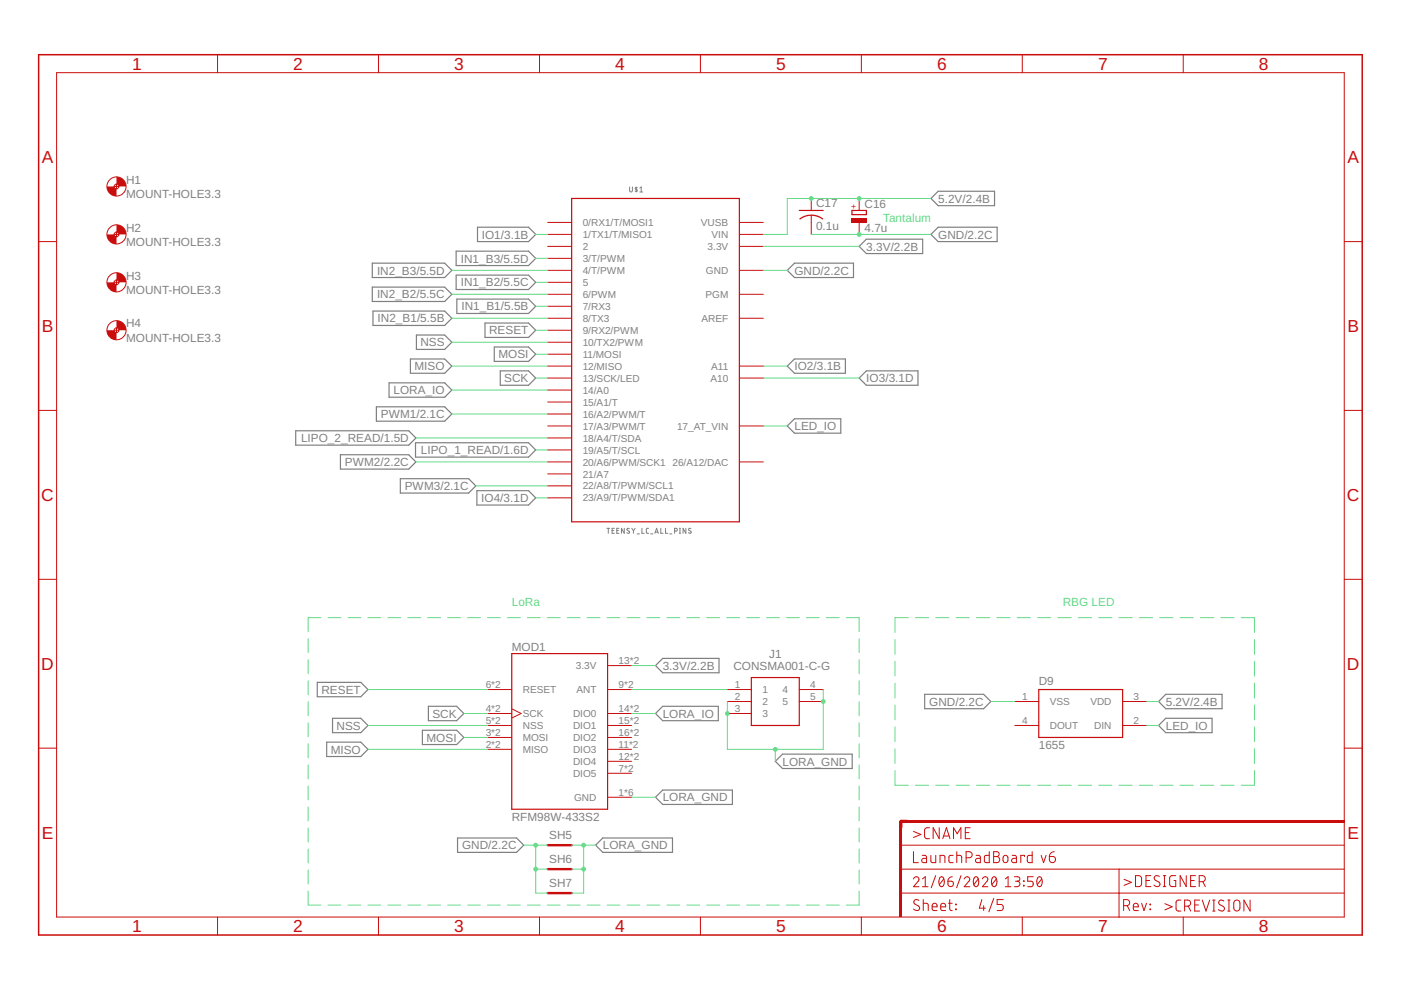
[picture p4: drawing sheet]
<svg xmlns="http://www.w3.org/2000/svg" width="297mm" height="210mm" viewBox="0 0 297 210" stroke-linecap="round" stroke-linejoin="round" font-family="sans-serif">
<g fill="none" stroke="#808080" stroke-width=".21">
<path d="M133.5 39.6v.9l.2 .2 .3-.2 .1-.9M134.9 39.6v1.1M135.1 39.8h-.4v.2l.4 .4-.1 .2-.3-.1M135.7 39.9l.3-.3v1.1M135.7 40.7h.5M128.7 112h.6M129 112v1.1M129.8 112.5h.3M130.3 112h-.5v1.1h.5M130.8 112.5h.3M131.2 112h-.4v1.1h.4M132.4 112v1.1l-.6-1.1v1.1"/>
<path d="M133.4 112.1l-.3-.1-.2 .2 .5 .4a.29 .29 0 0 1-.1 .5 .29 .29 0 0 1-.4-.2M133.9 112l.4 .5M134.3 112.5v.6M134.7 112l-.4 .5M135.1 113.2h.5M136.1 112v1.1h.5M137.5 112h-.3l-.2 .2 .1 .8 .4 .1M137.9 113.2h.5M138.9 113.1l.3-1.1 .4 1.1M138.9 112.8h.6M140.1 112v1.1h.5M141.1 112v1.1h.5"/>
<path d="M142 113.2h.5M143 112.6l.6-.1v-.4l-.6-.1v1.1M144 112h.3M144 113.1h.3M144.2 112v1.1M145.4 112v1.1l-.6-1.1v1.1M146.5 112.1l-.4-.1-.1 .2 .4 .4a.29 .29 0 0 1 0 .5 .29 .29 0 0 1-.4-.2"/>
</g>
<g fill="none" stroke="#808080" stroke-width=".25">
<path d="M78.9 55.8h15.4l1.5 1.5-1.5 1.5h-15.4zM96.7 53.3h15.4l1.5 1.5-1.5 1.5h-15.4zM96.7 58.3h15.4l1.5 1.6-1.5 1.5h-15.4zM101.2 48.2h10.9l1.5 1.5-1.5 1.5h-10.9zM166.9 57.3l1.5-1.5h12.6v3h-12.6zM182.2 52.2l1.5-1.5h11.9v3.1h-11.9zM197.4 42.1l1.5-1.5h12v3h-12zM197.4 49.7l1.5-1.5h12.5v3h-12.5zM78.9 60.9h15.4l1.5 1.5-1.5 1.5h-15.4zM79.1 66h15.2l1.5 1.5-1.5 1.5h-15.2zM87 76.1h7.3l1.5 1.5-1.5 1.5h-7.3zM88.3 71h6l1.5 1.6-1.5 1.5h-6z"/>
<path d="M96.9 63.4h15.2l1.5 1.5-1.5 1.6h-15.2zM102.8 68.5h9.3l1.5 1.5-1.5 1.5h-9.3zM104.8 73.6h7.3l1.5 1.5-1.5 1.5h-7.3zM106.1 78.6h6l1.5 1.6-1.5 1.5h-6zM166.9 77.6l1.5-1.5h10.8v3h-10.8zM62.7 91.3h24l1.5 1.6-1.5 1.5h-24zM72.2 96.4h14.5l1.5 1.5-1.5 1.6h-14.5zM79.8 86.3h14.5l1.5 1.5-1.5 1.5h-14.5zM82.5 81.2h11.8l1.5 1.5-1.5 1.5h-11.8zM88.1 93.9h24l1.5 1.5-1.5 1.5h-24zM166.9 90.3l1.5-1.5h9.9v3h-9.9zM182.2 80.2l1.5-1.6h10.9v3.1h-10.9z"/>
<path d="M84.9 101.5h14.5l1.5 1.5-1.5 1.5h-14.5zM101.1 104h11l1.5 1.6-1.5 1.5h-11zM67.3 144.7h9.2l1.5 1.5-1.5 1.5h-9.2zM69.3 157.4h7.2l1.5 1.5-1.5 1.5h-7.2zM70.5 152.3h6l1.5 1.5-1.5 1.5h-6zM89.6 154.8h7.2l1.5 1.6-1.5 1.5h-7.2zM90.8 149.8h6l1.5 1.5-1.5 1.5h-6zM139 151.3l1.5-1.5h11.8v3h-11.8zM139 141.1l1.5-1.5h11.9v3h-11.9zM196 147.2h12.6l1.5 1.5-1.5 1.6h-12.6zM245.6 148.7l1.6-1.5h11.9v3.1h-11.9zM245.6 153.8l1.6-1.5h9.8v3h-9.8z"/>
<path d="M97 177.7h12.5l1.5 1.5-1.5 1.5h-12.5zM126.3 179.2l1.5-1.5h14.8v3h-14.8zM139 169l1.5-1.5h14.8v3.1h-14.8zM164.4 161.4l1.5-1.5h14.8v3h-14.8z"/>
</g>
<g fill="#c90d0c">
<path d="M190.7 174.1h.6v20.3h-.6z" fill-rule="evenodd"/>
<path d="M191 173.8h94v.6h-94z" fill-rule="evenodd"/>
</g>
<g fill="#c90d0c">
<path d="M190.7 174.1h.6v20.3h-.6zM190.7 174.1v20.3h.6v-20.3z"/>
<path d="M191 173.8h94v.6h-94zM191 173.8v.6h94v-.6z"/>
</g>
<g fill="none" stroke="#c90d0c" stroke-width=".21">
<path d="M12 15.4h273v179h-273zM46.1 11.6v3.8M80.2 11.6v3.8M114.4 11.6v3.8M148.5 11.6v3.8M182.6 11.6v3.8M216.7 11.6v3.8M250.9 11.6v3.8M8.2 51.2h3.8M116.1 59.9h5.1M116.1 57.3h5.1M116.1 54.8h5.1"/>
<path d="M116.1 52.2h5.1M116.1 49.7h5.1M116.1 47.2h5.1M156.8 57.3h5M156.8 52.2h5M156.8 49.7h5M156.8 47.2h5M285 51.2h3.8M116.1 77.6h5.1M116.1 75.1h5.1M116.1 72.6h5.1M116.1 70h5.1"/>
<path d="M116.1 67.5h5.1M116.1 64.9h5.1M116.1 62.4h5.1M156.8 77.6h5M156.8 67.5h5M156.8 62.4h5M8.2 87h3.8M116.1 97.9h5.1M116.1 95.4h5.1M116.1 92.9h5.1M116.1 90.3h5.1M116.1 87.8h5.1"/>
<path d="M116.1 85.2h5.1M116.1 82.7h5.1M116.1 80.2h5.1M156.8 97.9h5M156.8 90.3h5M156.8 80.2h5M285 87h3.8M116.1 105.6h5.1M116.1 103h5.1M116.1 100.5h5.1M8.2 122.8h3.8M285 122.8h3.8"/>
<path d="M8.2 158.6h3.8M103.4 158.9h5.1M103.4 156.4h5.1M103.4 151.3h5.1M103.4 153.8h5.1M103.4 146.2h5.1M108.5 150.3l2 1-2 1M128.8 158.9h5.1M128.8 156.4h5.1M128.8 151.3h5.1M128.8 153.8h5.1M128.8 146.2h5.1"/>
<path d="M128.8 141.1h5.1M285 158.6h3.8M128.8 169h5.1M128.8 164h5.1M128.8 161.4h5.1M191 179.2h94M193.7 176.3l1.5 .6-1.5 .7M197.1 175.5h-.7l-.4 .5 .1 1.6 .3 .2h.7M199.1 175.5v2.3l-1.3-2.3v2.3M199.9 177.8l.8-2.3 .7 2.3M200.1 177.2h1.1M202.2 177.8v-2.3l.7 1.3 .8-1.3v2.3"/>
<path d="M204.7 176.5h.7M205.7 175.5h-1v2.3h1M46.1 194.4v3.8M80.2 194.4v3.8M114.4 194.4v3.8M148.5 194.4v3.8M182.6 194.4v3.8M191 189.4h94M191 184.3h94M193.7 186.4a.58 .58 0 0 1 .8-.5 .58 .58 0 0 1 .2 .9l-1 1.2h1.1M193.7 180.6v2.3h1M194.8 190.9a.58 .58 0 0 0-.8-.1 .58 .58 0 0 0 0 .9l.7 .4a.58 .58 0 0 1 .1 .9 .58 .58 0 0 1-.9-.1l-.2-.2"/>
<path d="M195.5 181.4h.7l.2 .3v1.2h-.5a.46 .46 0 0 1-.5-.5 .46 .46 0 0 1 .5-.4h.5M195.6 188h1.2M195.6 186.4l.6-.5v2.1M195.7 191.5l1 .1 .1 1.5M195.7 190.7v2.4M197.4 181.4v1.3l.3 .2h.7v-1.5M197.6 192.3h1.1a.54 .54 0 0 0-.4-.8 .54 .54 0 0 0-.7 .5l.2 1 .9 .1M198.4 185.7l-1 2.5M199.3 182.9v-1.5l.9 .1 .1 1.4M199.3 186l.2-.1a.86 .86 0 0 1 .7 1.3 .6 .6 0 0 1-.6 .8 .6 .6 0 0 1-.5-.8v-.5zM199.5 192.3h1a.54 .54 0 0 0-.4-.8 .54 .54 0 0 0-.6 .5l.1 1 .9 .1M200.1 186.4l-.9 1.1"/>
<path d="M201 186.8h.7a.59 .59 0 0 1 .4 .7 .59 .59 0 0 1-.6 .5 .59 .59 0 0 1-.5-.6zM201.1 191.5h.8M201.4 190.7v2.1l.5 .3M201.9 185.9l-.6 .3-.3 .6M202.1 181.4h-.7l-.2 .3 .1 1.1 .8 .1M202.6 191.7l.1 .1zM202.6 192.7l.1 .2zM202.9 181.4l.9 .1 .1 1.4M202.9 180.6v2.3M203.8 185.7l-1 2.5M204.4 186.4a.58 .58 0 0 1 .9-.5 .58 .58 0 0 1 .1 .9l-1 1.2h1.2M204.8 181.9h.7a.65 .65 0 0 0 .6-.7 .65 .65 0 0 0-.6-.6h-.7v2.3"/>
<path d="M206.6 186l.2-.1a.86 .86 0 0 1 .7 1.3 .6 .6 0 0 1-.6 .8 .6 .6 0 0 1-.5-.8v-.5zM206.9 181.4h.7l.3 .3v1.2h-.6a.46 .46 0 0 1-.5-.5 .46 .46 0 0 1 .5-.4h.6M207.4 186.4l-.9 1.1M208.2 190.7l-.6 1.9h1.3M208.3 186.4a.58 .58 0 0 1 .8-.5 .58 .58 0 0 1 .2 .9l-1 1.2h1.1M208.6 192v1.1M209.7 180.6v2.3h-.8l-.2-.2v-1.1l.2-.2h.8M210.5 186l.1-.1a.86 .86 0 0 1 .7 1.3v.3a.51 .51 0 0 1-.5 .5 .51 .51 0 0 1-.5-.5l-.1-.8zM210.7 180.6h.6a.52 .52 0 0 1 .5 .5 .52 .52 0 0 1-.5 .5 .65 .65 0 0 1 .7 .7 .65 .65 0 0 1-.7 .6h-.6zM210.7 181.6h.6M210.7 190.5l-1 2.8M211.2 186.4l-.9 1.1"/>
<path d="M212.7 190.7h-1.3v1.1h.8a.66 .66 0 0 1 .5 .6 .66 .66 0 0 1-.5 .7h-.8M212.8 181.5l.5-.1a.92 .92 0 0 1 .1 1.4l-.3 .1-.3-.2-.1-.3zM213.1 186.4l.6-.5v2.1M213.1 188h1.2M214.6 181.4h.7l.2 .2v1.3h-.6a.46 .46 0 0 1-.4-.5 .46 .46 0 0 1 .4-.4h.6M215.1 185.9h.7a.48 .48 0 0 1 .4 .5 .48 .48 0 0 1-.4 .4h-.5M215.6 186.8a.58 .58 0 0 1 .7 .6 .58 .58 0 0 1-.7 .6h-.5M216.7 194.4v3.8M217 186.8l.1 .1zM217 187.7l.1 .1zM217.2 181.6v-.2h-.8v1.5M218.8 180.6v2.3h-.7l-.3-.4v-.9l.3-.2h.7"/>
<path d="M219.1 185.9h-1.2v.9h.7a.59 .59 0 0 1 .5 .6 .59 .59 0 0 1-.5 .6h-.7M220.1 186l.1-.1a.86 .86 0 0 1 .8 1.3l-.1 .3a.51 .51 0 0 1-.5 .5 .51 .51 0 0 1-.5-.5l-.1-.8zM220.7 181.4l.6 1.5 .5-1.5M220.9 186.4l-1 1.1M222.5 181.6h.8a.66 .66 0 0 1 .5 .7 .66 .66 0 0 1-.7 .6 .66 .66 0 0 1-.6-.6zM223.5 180.6l-.7 .3-.3 .7M237.3 184.3v10.2M238.2 192h.7a.65 .65 0 0 0 .6-.6 .65 .65 0 0 0-.6-.7h-.7v2.4M238.3 186.4l1.6 .7-1.6 .6M239 192l.5 1.1M240.3 192.3h1a.55 .55 0 0 0-.3-.8 .55 .55 0 0 0-.7 .5l.1 1 .9 .1M240.7 185.7h.9l.4 .4v1.4l-.4 .5h-.9z"/>
<path d="M242 191.5l.5 1.6 .6-1.6M243 186.7h.8M243.8 192.7l.1 .2zM243.8 191.7l.1 .1zM244 185.7h-1v2.3h1M245.8 185.8a.58 .58 0 0 0-.9-.1 .58 .58 0 0 0 .1 .9l.7 .4a.58 .58 0 0 1 .1 .9 .58 .58 0 0 1-.9-.1l-.3-.1M246.6 185.7h.6M246.6 188h.6M246.9 185.7v2.3M247 191.6l1.5 .7-1.5 .6M249.3 185.7h-1l-.3 .3v1.5l.2 .4 1.1 .1v-1.3h-.4M250.4 190.8l-.7 .1-.4 .4 .1 1.7 .3 .1 .7 .1"/>
<path d="M250.9 194.4v3.8M251.2 192.1h.6a.65 .65 0 0 0 .7-.6 .65 .65 0 0 0-.7-.7h-.6v2.4M251.5 185.7v2.3l-1.3-2.3v2.3M251.9 192.1l.6 1.1M252.4 186.7h.8M253.3 191.9h.8M253.5 185.7h-1.1v2.3h1.1M254.3 186.9h.6a.65 .65 0 0 0 .6-.6 .65 .65 0 0 0-.6-.6h-.6v2.3M254.3 190.8h-1v2.4h1M254.9 190.8l.8 2.4 .8-2.4M255 186.9l.5 1.1M257.1 193.2h.5"/>
<path d="M257.1 190.8h.5M257.4 190.8v2.4M259.5 191a.58 .58 0 0 0-.9-.1 .58 .58 0 0 0 0 .9l.8 .4a.58 .58 0 0 1 0 .9 .58 .58 0 0 1-.8-.1l-.3-.2M260.3 193.2h.5M260.3 190.8h.5M260.6 190.8v2.4M261.7 191.1a.66 .66 0 0 1 .7-.2 .66 .66 0 0 1 .5 .6v1a.66 .66 0 0 1-.7 .7 .66 .66 0 0 1-.6-.7zM265 190.8v2.4l-1.3-2.4v2.4"/>
</g>
<path d="M192.3 174.1h-1.3v1.3" fill="none" stroke="#c90d0c" stroke-width=".61"/>
<path d="M8.2 11.6h280.6v186.6h-280.6z" fill="none" stroke="#c90d0c" stroke-width=".32"/>
<path d="M121.2 42.1h35.6v68.5h-35.6zM180.6 44.6h3.1v.9h-3.1zM108.5 138.6h20.3v33h-20.3z" fill="none" stroke="#c90d0c" stroke-width=".25"/>
<path d="M180.5 46.3h3.3v.9h-3.3z" fill-rule="evenodd" fill="#c90d0c"/>
<path d="M180.5 46.3h3.3v.9h-3.3zM180.5 46.3v.9h3.3v-.9z" fill="#c90d0c"/>
<path d="M172 45.6v1.6M182.2 42.1v2.5M182.2 47.2v2.5" fill="none" stroke="#c90d0c" stroke-width=".21"/>
<path d="M169.5 44.6h5" fill="none" stroke="#c90d0c" stroke-width=".25"/>
<g fill="#c90d0c">
<path d="M172 45.5l1.4 .2 1.2 .7-.2 .2-1.4-.7-1-.2z" fill-rule="evenodd"/>
<path d="M169.4 46.4l1.2-.7 1.4-.2v.3l-1 .1-1.4 .7z" fill-rule="evenodd"/>
</g>
<g fill="#c90d0c">
<path d="M172 45.5h.3a3.9 3.9 0 0 1 2.3 .9l-.2 .2-1.4-.7-1-.2zM172 45.5v.2l1 .2 1.4 .7 .2-.2-1.2-.7z"/>
<path d="M169.4 46.4a3.9 3.9 0 0 1 2.6-.9v.3l-1 .1-1.4 .7zM169.4 46.4l.2 .2 1.4-.7 1-.1v-.3l-1.4 .2z"/>
</g>
<path d="M172 42.1v2.5M172 47.2v2.5M215.2 148.7h5M215.2 153.8h5M238 148.7h5.1M238 153.8h5.1" fill="none" stroke="#c90d0c" stroke-width=".21"/>
<path d="M220.2 146.2h17.8v10.2h-17.8z" fill="none" stroke="#c90d0c" stroke-width=".25"/>
<g fill="#c90d0c">
<path d="M24.7 37.5a2 2 0 0 1 2 2h-1.5l-.1-.3-.4-.2z" fill-rule="evenodd"/>
<path d="M22.7 39.5h1.5l.1 .3 .4 .2v1.6a2 2 0 0 1-2-2.1z" fill-rule="evenodd"/>
</g>
<g fill="#c90d0c">
<path d="M24.7 37.5h.2a2.05 2.05 0 0 1 1.8 2h-1.5l-.1-.3-.4-.2zM24.7 37.5v1.5l.4 .2 .1 .3h1.5l-.2-.9-.5-.6-.7-.4z"/>
<path d="M22.7 39.5h1.5l.1 .3 .4 .2v1.6a2.01 2.01 0 0 1-2-1.9zM22.7 39.5l.1 .6 .3 .7 .6 .5 1 .3v-1.6l-.4-.2-.1-.3z"/>
</g>
<g fill="none" stroke="#c90d0c" stroke-width=".21">
<path d="M24.2 39.5h1M24.7 39v1"/>
<circle cx="24.7" cy="39.5" r="2.03"/>
<circle cx="24.7" cy="39.5" r=".51"/>
</g>
<g fill="#c90d0c">
<path d="M24.7 47.7a2 2 0 0 1 2 2h-1.5l-.2-.4-.3-.1z" fill-rule="evenodd"/>
<path d="M22.7 49.7h1.5l.1 .3 .4 .2v1.5a2.04 2.04 0 0 1-2-2z" fill-rule="evenodd"/>
</g>
<g fill="#c90d0c">
<path d="M24.7 47.7h.2a2.05 2.05 0 0 1 1.8 2h-1.5l-.2-.4-.3-.1zM24.7 47.7v1.5l.3 .1 .2 .4h1.5l-.2-1-.5-.6-.7-.3z"/>
<path d="M22.7 49.7h1.5l.1 .3 .4 .2v1.5a1.99 1.99 0 0 1-2-2zM22.7 49.7l.1 .6 .3 .7 .6 .5 1 .2v-1.5l-.4-.2-.1-.3z"/>
</g>
<g fill="none" stroke="#c90d0c" stroke-width=".21">
<path d="M24.2 49.7h1M24.7 49.2v1"/>
<circle cx="24.7" cy="49.7" r="2.03"/>
<circle cx="24.7" cy="49.7" r=".51"/>
</g>
<g fill="#c90d0c">
<path d="M24.7 57.8a2 2 0 0 1 2 2.1h-1.5l-.2-.5h-.3z" fill-rule="evenodd"/>
<path d="M22.7 59.9h1.5l.1 .3 .4 .2v1.5a2.04 2.04 0 0 1-2-2z" fill-rule="evenodd"/>
</g>
<g fill="#c90d0c">
<path d="M24.7 57.8h.2a2.02 2.02 0 0 1 1.8 1.8v.3h-1.5l-.2-.5h-.3zM24.7 57.8v1.6h.3l.2 .5h1.5l-.2-1-.5-.6-.7-.4z"/>
<path d="M22.7 59.9h1.5l.1 .3 .4 .2v1.5a1.99 1.99 0 0 1-2-2zM22.7 59.9l.1 .6 .3 .7 .6 .5 1 .2v-1.5l-.4-.2-.1-.3z"/>
</g>
<g fill="none" stroke="#c90d0c" stroke-width=".21">
<path d="M24.2 59.9h1M24.7 59.4v1"/>
<circle cx="24.7" cy="59.9" r="2.03"/>
<circle cx="24.7" cy="59.9" r=".51"/>
</g>
<g fill="#c90d0c">
<path d="M24.7 68a2 2 0 0 1 2 2h-1.5l-.1-.3-.4-.2z" fill-rule="evenodd"/>
<path d="M22.7 70h1.5l.1 .3 .4 .2v1.6a2.04 2.04 0 0 1-2-2.1z" fill-rule="evenodd"/>
</g>
<g fill="#c90d0c">
<path d="M24.7 68h.2a2.02 2.02 0 0 1 1.8 1.8v.2h-1.5l-.1-.3-.4-.2zM24.7 68v1.5l.4 .2 .1 .3h1.5l-.1-.6-.3-.7-1-.6z"/>
<path d="M22.7 70h1.5l.1 .3 .4 .2v1.6a1.99 1.99 0 0 1-2-2.1zM22.7 70l.1 .6 .3 .7 .6 .5 1 .3v-1.6l-.4-.2-.1-.3z"/>
</g>
<g fill="none" stroke="#c90d0c" stroke-width=".21">
<path d="M24.2 70h1M24.7 69.5v1M154.2 146.2h5.1M154.2 148.7h5.1M154.2 151.3h5.1M169.5 146.2h5M169.5 148.7h5"/>
<circle cx="24.7" cy="70" r="2.03"/>
<circle cx="24.7" cy="70" r=".51"/>
</g>
<path d="M116.1 179.2h5.1M116.1 184.3h5.1M116.1 189.4h5.1" fill="none" stroke="#c90d0c" stroke-width=".51"/>
<path d="M159.3 143.7h10.2v10.1h-10.2z" fill="none" stroke="#c90d0c" stroke-width=".25"/>
<path d="M197.4 42.1h-30.5v7.6h-5.1" fill="none" stroke="#62d987" stroke-width=".21"/>
<g fill="#62d987">
<circle cx="182.2" cy="42.1" r=".51"/>
<circle cx="172" cy="42.1" r=".51"/>
</g>
<g fill="#62d987">
<path d="M181.7 42.1a.51 .51 0 0 1 1 0 .51 .51 0 0 1-1 0zM181.7 42.1a.51 .51 0 0 0 1 0 .51 .51 0 0 0-1 0z"/>
<path d="M171.5 42.1a.51 .51 0 0 1 1 0 .51 .51 0 0 1-1 0zM171.5 42.1a.51 .51 0 0 0 1 0 .51 .51 0 0 0-1 0z"/>
</g>
<path d="M161.8 57.3h5.1M172 49.7h25.4M243.1 148.7h2.5" fill="none" stroke="#62d987" stroke-width=".21"/>
<circle cx="182.2" cy="49.7" r=".51" fill="#62d987"/>
<path d="M181.7 49.7a.51 .51 0 0 1 1 0 .51 .51 0 0 1-1 0zM181.7 49.7a.51 .51 0 0 0 1 0 .51 .51 0 0 0-1 0z" fill="#62d987"/>
<path d="M210.1 148.7h5.1M111 179.2h5.1M113.6 184.3v5.1h2.5" fill="none" stroke="#62d987" stroke-width=".21"/>
<circle cx="113.6" cy="179.2" r=".51" fill="#62d987"/>
<path d="M113.1 179.2a.51 .51 0 0 1 1 0 .51 .51 0 0 1-1 0zM113.1 179.2a.51 .51 0 0 0 1 0 .51 .51 0 0 0-1 0z" fill="#62d987"/>
<path d="M113.6 179.2v5.1h2.5" fill="none" stroke="#62d987" stroke-width=".21"/>
<circle cx="113.6" cy="184.3" r=".51" fill="#62d987"/>
<path d="M113.1 184.3a.51 .51 0 0 1 1 0 .51 .51 0 0 1-1 0zM113.1 184.3a.51 .51 0 0 0 1 0 .51 .51 0 0 0-1 0z" fill="#62d987"/>
<g fill="none" stroke="#62d987" stroke-width=".21">
<path d="M95.8 57.3h20.3M113.6 59.9h2.5M113.6 54.8h2.5M113.6 49.7h2.5M161.8 52.2h20.4M95.8 72.6h20.3M95.8 77.6h20.3M95.8 62.4h20.3M95.8 67.5h20.3M113.6 75.1h2.5M113.6 70h2.5M113.6 64.9h2.5"/>
<path d="M161.8 77.6h5.1M88.2 92.9h27.9M95.8 82.7h20.3M95.8 87.8h20.3M113.6 80.2h2.5M113.6 95.4h2.5M161.8 80.2h20.4M161.8 90.3h5.1M100.9 103h15.2M113.6 105.6h2.5M65.3 135.4v3M65.3 139.9v2.9"/>
<path d="M68.1 131h-2.8v2.9M69.6 131h2.7M73.8 131h2.7M78 131h2.7M82.2 131h2.8M86.5 131h2.7M90.7 131h2.7M94.9 131h2.7M99.1 131h2.8M103.4 131h2.7M107.6 131h2.7M111.8 131h2.7"/>
<path d="M116 131h2.8M120.3 131h2.7M124.5 131h2.7M128.7 131h2.7M132.9 131h2.8M137.2 131h2.7M141.4 131h2.7M145.6 131h2.7M149.8 131h2.8M154.1 131h2.7M158.3 131h2.7M162.5 131h2.7"/>
<path d="M166.8 131h2.7M171 131h2.7M175.2 131h2.7M179.4 131h2.8v2.9M182.2 135.4v3M182.2 139.9v2.9M189.8 135.6v3.1M192.6 131h-2.8v3.1M194.1 131h2.8M198.4 131h2.8M202.7 131h2.8M207 131h2.8"/>
<path d="M211.3 131h2.9M215.7 131h2.8M220 131h2.8M224.3 131h2.8M228.6 131h2.8M232.9 131h2.9M237.2 131h2.9M241.6 131h2.8M245.9 131h2.8M250.2 131h2.8M254.5 131h2.8M258.8 131h2.8"/>
<path d="M263.1 131h2.9v3.1M266 135.6v3.1M65.3 144.3v3M65.3 148.8v3M65.3 153.2v3M65.3 157.7v3M78 153.8h25.4M78 158.9h25.4M78 146.2h25.4M98.3 151.3h5.1M98.3 156.4h5.1M133.9 141.1h5.1"/>
<path d="M133.9 151.3h5.1M182.2 144.3v3M182.2 148.8v3M182.2 153.2v3M182.2 157.7v3M189.8 140.2v3.1M189.8 144.8v3.2M189.8 149.5v3.1M189.8 154.1v3.1M189.8 158.7v3.2M243.1 153.8h2.5M266 140.2v3.1"/>
<path d="M266 144.8v3.2M266 149.5v3.1M266 154.1v3.1M266 158.7v3.2M65.3 162.2v2.9M65.3 166.6v3M65.3 171.1v3M65.3 175.6v2.9M121.2 179.2h5.1M133.9 169h5.1M182.2 162.2v2.9M182.2 166.6v3"/>
<path d="M182.2 171.1v3M182.2 175.6v2.9M189.8 163.4v3.1h2.8M194.1 166.5h2.8M198.4 166.5h2.8M202.7 166.5h2.8M207 166.5h2.8M211.3 166.5h2.9M215.7 166.5h2.8M220 166.5h2.8M224.3 166.5h2.8M228.6 166.5h2.8"/>
<path d="M232.9 166.5h2.9M237.2 166.5h2.9M241.6 166.5h2.8M245.9 166.5h2.8M250.2 166.5h2.8M254.5 166.5h2.8M258.8 166.5h2.8M266 163.4v3.1h-2.9M65.3 188.9v3h2.8M65.3 180v3M65.3 184.5v2.9M69.6 191.9h2.7"/>
<path d="M73.8 191.9h2.7M78 191.9h2.7M82.2 191.9h2.8M86.5 191.9h2.7M90.7 191.9h2.7M94.9 191.9h2.7M99.1 191.9h2.8M103.4 191.9h2.7M107.6 191.9h2.7M111.8 191.9h2.7M116 191.9h2.8M120.3 191.9h2.7"/>
<path d="M123.7 184.3v5.1h-2.5M124.5 191.9h2.7M128.7 191.9h2.7M132.9 191.9h2.8M137.2 191.9h2.7M141.4 191.9h2.7M145.6 191.9h2.7M149.8 191.9h2.8M154.1 191.9h2.7M158.3 191.9h2.7M162.5 191.9h2.7M166.8 191.9h2.7"/>
<path d="M171 191.9h2.7M175.2 191.9h2.7M182.2 188.9v3h-2.8M182.2 180v3M182.2 184.5v2.9"/>
</g>
<circle cx="123.7" cy="179.2" r=".51" fill="#62d987"/>
<path d="M123.2 179.2a.51 .51 0 0 1 1 0 .51 .51 0 0 1-1 0zM123.2 179.2a.51 .51 0 0 0 1 0 .51 .51 0 0 0-1 0z" fill="#62d987"/>
<path d="M123.7 179.2v5.1h-2.5" fill="none" stroke="#62d987" stroke-width=".21"/>
<circle cx="123.7" cy="184.3" r=".51" fill="#62d987"/>
<path d="M123.2 184.3a.51 .51 0 0 1 1 0 .51 .51 0 0 1-1 0zM123.2 184.3a.51 .51 0 0 0 1 0 .51 .51 0 0 0-1 0z" fill="#62d987"/>
<path d="M174.5 146.2v12.7" fill="none" stroke="#62d987" stroke-width=".21"/>
<circle cx="174.5" cy="148.7" r=".51" fill="#62d987"/>
<path d="M174 148.7a.51 .51 0 0 1 1 0 .51 .51 0 0 1-1 0zM174 148.7a.51 .51 0 0 0 1 0 .51 .51 0 0 0-1 0z" fill="#62d987"/>
<path d="M154.2 148.7v10.2h20.3" fill="none" stroke="#62d987" stroke-width=".21"/>
<circle cx="154.2" cy="151.3" r=".51" fill="#62d987"/>
<path d="M153.7 151.3a.51 .51 0 0 1 1 0 .51 .51 0 0 1-1 0zM153.7 151.3a.51 .51 0 0 0 1 0 .51 .51 0 0 0-1 0z" fill="#62d987"/>
<path d="M164.4 158.9v2.5" fill="none" stroke="#62d987" stroke-width=".21"/>
<circle cx="164.4" cy="158.9" r=".51" fill="#62d987"/>
<path d="M163.9 158.9a.51 .51 0 0 1 1 0 .51 .51 0 0 1-1 0zM163.9 158.9a.51 .51 0 0 0 1 0 .51 .51 0 0 0-1 0z" fill="#62d987"/>
<path d="M88.2 97.9h27.9M133.9 146.2h20.3" fill="none" stroke="#62d987" stroke-width=".21"/>
<g font-size="3.7" fill="#c90d0c">
<text x="28" y="14.8">1</text>
<text x="62.2" y="14.8">2</text>
<text x="96.3" y="14.8">3</text>
<text x="130.4" y="14.8">4</text>
<text x="164.5" y="14.8">5</text>
<text x="198.7" y="14.8">6</text>
<text x="232.8" y="14.8">7</text>
<text x="266.9" y="14.8">8</text>
<text x="8.9" y="34.6">A</text>
<text x="285.7" y="34.6">A</text>
<text x="8.9" y="70.4">B</text>
<text x="285.7" y="70.4">B</text>
<text x="8.8" y="106.2">C</text>
<text x="285.6" y="106.2">C</text>
<text x="8.8" y="142">D</text>
<text x="285.6" y="142">D</text>
<text x="8.9" y="177.8">E</text>
<text x="285.7" y="177.8">E</text>
<text x="28" y="197.6">1</text>
<text x="62.2" y="197.6">2</text>
<text x="96.3" y="197.6">3</text>
<text x="130.4" y="197.6">4</text>
<text x="164.5" y="197.6">5</text>
<text x="198.7" y="197.6">6</text>
<text x="232.8" y="197.6">7</text>
<text x="266.9" y="197.6">8</text>
</g>
<g font-size="2.5" fill="#808080">
<text x="26.7" y="39">H1</text>
<text x="26.7" y="42">MOUNT-HOLE3.3</text>
<text x="173" y="44">C17</text>
<text x="183.3" y="44.1">C16</text>
<text x="198.9" y="43">5.2V/2.4B</text>
<text x="26.7" y="52.2">MOUNT-HOLE3.3</text>
<text x="26.7" y="49.1">H2</text>
<text x="102.2" y="50.6">IO1/3.1B</text>
<text x="173" y="48.8">0.1u</text>
<text x="183.3" y="49.2">4.7u</text>
<text x="183.7" y="53.1">3.3V/2.2B</text>
<text x="198.9" y="50.6">GND/2.2C</text>
<text x="26.7" y="59.3">H3</text>
<text x="79.9" y="58.2">IN2_B3/5.5D</text>
<text x="97.7" y="55.7">IN1_B3/5.5D</text>
<text x="168.4" y="58.2">GND/2.2C</text>
<text x="26.7" y="62.3">MOUNT-HOLE3.3</text>
<text x="79.9" y="63.3">IN2_B2/5.5C</text>
<text x="97.7" y="60.7">IN1_B2/5.5C</text>
<text x="97.8" y="65.8">IN1_B1/5.5B</text>
<text x="26.7" y="69.4">H4</text>
<text x="80.1" y="68.4">IN2_B1/5.5B</text>
<text x="103.7" y="70.9">RESET</text>
<text x="26.7" y="72.5">MOUNT-HOLE3.3</text>
<text x="89.1" y="73.4">NSS</text>
<text x="105.7" y="76">MOSI</text>
<text x="83.4" y="83.6">LORA_IO</text>
<text x="87.9" y="78.5">MISO</text>
<text x="106.9" y="81.1">SCK</text>
<text x="168.4" y="78.5">IO2/3.1B</text>
<text x="183.7" y="81.1">IO3/3.1D</text>
<text x="80.7" y="88.7">PWM1/2.1C</text>
<text x="63.8" y="93.8">LIPO_2_READ/1.5D</text>
<text x="168.4" y="91.2">LED_IO</text>
<text x="73.1" y="98.8">PWM2/2.2C</text>
<text x="89.2" y="96.3">LIPO_1_READ/1.6D</text>
<text x="85.8" y="103.9">PWM3/2.1C</text>
<text x="102" y="106.5">IO4/3.1D</text>
<text x="108.5" y="137.9">MOD1</text>
<text x="140.5" y="142">3.3V/2.2B</text>
<text x="155.5" y="142">CONSMA001-C-G</text>
<text x="163.1" y="139.5">J1</text>
<text x="68.1" y="147.1">RESET</text>
<text x="197" y="149.6">GND/2.2C</text>
<text x="220.2" y="145.2">D9</text>
<text x="247.2" y="149.6">5.2V/2.4B</text>
<text x="71.4" y="154.7">NSS</text>
<text x="91.7" y="152.2">SCK</text>
<text x="140.5" y="152.2">LORA_IO</text>
<text x="247.2" y="154.7">LED_IO</text>
<text x="70.1" y="159.8">MISO</text>
<text x="90.4" y="157.2">MOSI</text>
<text x="220.2" y="158.9">1655</text>
<text x="165.9" y="162.3">LORA_GND</text>
<text x="140.5" y="169.9">LORA_GND</text>
<text x="108.5" y="174.1">RFM98W-433S2</text>
<text x="116.4" y="177.9">SH5</text>
<text x="98" y="180.1">GND/2.2C</text>
<text x="116.4" y="183">SH6</text>
<text x="127.8" y="180.1">LORA_GND</text>
<text x="116.4" y="188.1">SH7</text>
</g>
<g font-size="2.5" fill="#62d987">
<text x="187.2" y="47.2">Tantalum</text>
<text x="108.5" y="128.4">LoRa</text>
<text x="225.3" y="128.4">RBG LED</text>
</g>
<g font-size="2.1" fill="#808080">
<text x="123.5" y="47.9">0/RX1/T/MOSI1</text>
<text x="148.6" y="47.9">VUSB</text>
<text x="123.5" y="53">2</text>
<text x="123.5" y="50.5">1/TX1/T/MISO1</text>
<text x="150" y="53">3.3V</text>
<text x="150.9" y="50.5">VIN</text>
<text x="123.5" y="58.1">4/T/PWM</text>
<text x="123.5" y="55.5">3/T/PWM</text>
<text x="149.7" y="58.1">GND</text>
<text x="123.5" y="65.7">7/RX3</text>
<text x="123.5" y="63.2">6/PWM</text>
<text x="123.5" y="60.6">5</text>
<text x="149.6" y="63.2">PGM</text>
<text x="123.5" y="70.8">9/RX2/PWM</text>
<text x="123.5" y="68.2">8/TX3</text>
<text x="148.7" y="68.2">AREF</text>
<text x="123.5" y="75.9">11/MOSI</text>
<text x="123.5" y="73.3">10/TX2/PWM</text>
<text x="123.5" y="78.4">12/MISO</text>
<text x="123.5" y="83.5">14/A0</text>
<text x="123.5" y="80.9">13/SCK/LED</text>
<text x="150.6" y="80.9">A10</text>
<text x="150.8" y="78.4">A11</text>
<text x="123.5" y="88.5">16/A2/PWM/T</text>
<text x="123.5" y="86">15/A1/T</text>
<text x="123.5" y="93.6">18/A4/T/SDA</text>
<text x="123.5" y="91.1">17/A3/PWM/T</text>
<text x="143.5" y="91.1">17_AT_VIN</text>
<text x="123.5" y="101.2">21/A7</text>
<text x="123.5" y="98.7">20/A6/PWM/SCK1</text>
<text x="123.5" y="96.2">19/A5/T/SCL</text>
<text x="142.6" y="98.7">26/A12/DAC</text>
<text x="123.5" y="106.3">23/A9/T/PWM/SDA1</text>
<text x="123.5" y="103.8">22/A8/T/PWM/SCL1</text>
<text x="122.1" y="141.9">3.3V</text>
<text x="131.2" y="140.8">13*2</text>
<text x="103" y="145.8">6*2</text>
<text x="110.8" y="147">RESET</text>
<text x="122.2" y="147">ANT</text>
<text x="131.2" y="145.8">9*2</text>
<text x="155.8" y="145.8">1</text>
<text x="155.8" y="148.4">2</text>
<text x="161.6" y="147">1</text>
<text x="161.6" y="149.5">2</text>
<text x="165.9" y="147">4</text>
<text x="165.9" y="149.5">5</text>
<text x="171.8" y="145.8">4</text>
<text x="171.8" y="148.4">5</text>
<text x="216.7" y="148.4">1</text>
<text x="222.6" y="149.5">VSS</text>
<text x="231.2" y="149.5">VDD</text>
<text x="240.4" y="148.4">3</text>
<text x="103" y="156">3*2</text>
<text x="103" y="150.9">4*2</text>
<text x="103" y="153.5">5*2</text>
<text x="110.8" y="152">SCK</text>
<text x="110.8" y="154.6">NSS</text>
<text x="121.5" y="152">DIO0</text>
<text x="121.5" y="154.6">DIO1</text>
<text x="131.2" y="150.9">14*2</text>
<text x="131.2" y="153.5">15*2</text>
<text x="131.2" y="156">16*2</text>
<text x="155.8" y="150.9">3</text>
<text x="161.6" y="152">3</text>
<text x="216.7" y="153.5">4</text>
<text x="222.6" y="154.6">DOUT</text>
<text x="232" y="154.6">DIN</text>
<text x="240.4" y="153.5">2</text>
<text x="103" y="158.5">2*2</text>
<text x="110.8" y="159.6">MISO</text>
<text x="110.8" y="157.1">MOSI</text>
<text x="121.5" y="159.6">DIO3</text>
<text x="121.5" y="157.1">DIO2</text>
<text x="131.2" y="158.5">11*2</text>
<text x="131.2" y="161.1">12*2</text>
<text x="121.5" y="164.7">DIO5</text>
<text x="121.5" y="162.2">DIO4</text>
<text x="131.2" y="163.6">7*2</text>
<text x="121.7" y="169.8">GND</text>
<text x="131.2" y="168.7">1*6</text>
</g>
<text font-size="1.8" fill="#c90d0c" x="181.6" y="44.2" transform="rotate(-90 181.6 44.2)">+</text>
</svg>
